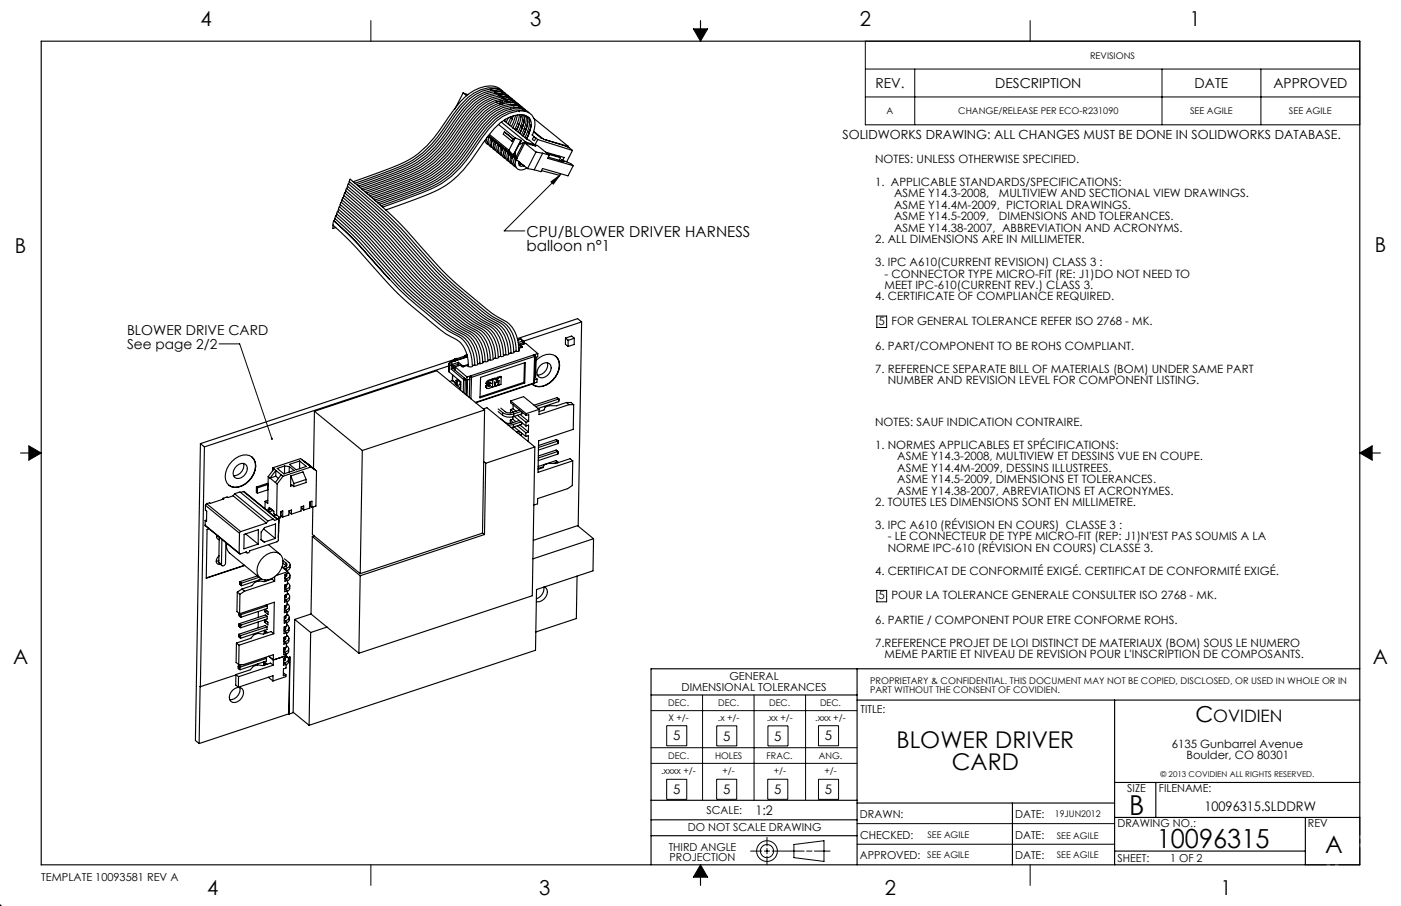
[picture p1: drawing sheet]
<svg xmlns="http://www.w3.org/2000/svg" width="432mm" height="279mm" viewBox="0 0 432 279" stroke-linecap="round" stroke-linejoin="round" font-family="sans-serif">
<g fill="none" stroke="#000" stroke-width=".31">
<path d="M114.3 6.4v6.3M213.7 8.9h4.4l-2.2 3.8zM266.7 12.7h152.4v25.8h-152.4zM317.5 6.4v6.3M266.7 21.3h152.4M266.7 29.9h152.4M281.9 21.3v17.2M358.1 21.3v17.2M388.6 21.3v17.2M169.8 56.1l2.7-2-2 2.7zM172.5 54.1l-17.1 17.1h6.3M270.2 97.5h3.1v3.5h-3.1z"/>
<path d="M67.5 106.1h6.4l9.9 29.2M8.9 137.5l3.8 2.2-3.8 2.2zM419.1 139.7l3.8-2.2v4.4zM270.2 182.1h3.1v3.5h-3.1zM200.7 219.2h63.5M216.5 214.3v32.5M232.4 214.3v32.5M248.3 214.3v32.5M200.7 230.6h63.5M200.7 235.4h63.5M205.5 223.8h6.2v6.2h-6.2zM220.9 223.8h6.2v6.2h-6.2z"/>
<path d="M236.7 223.9h6.2v6.1h-6.2zM252.3 223.8h6.2v6.2h-6.2zM205.5 240.3h6.2v6.2h-6.2zM220.9 240.3h6.2v6.2h-6.2zM236.4 258.3v2.6M236.6 240.3h6.2v6.2h-6.2zM252.3 240.3h6.2v6.2h-6.2zM264.2 254h79.3M0 279.4h.1M0 279.4h.5M0 278.9v.5M.4 279l-.4 .4"/>
<path d="M114.3 266.7v6.4M215.9 266.7l2.2 3.8h-4.4zM231.3 262.5h3.5M235.6 262.5h1.6M236.4 261.6v1.7M236.4 264v2.7M238 262.5h9.8M244.7 260.4l9.3-1.1v6.4l-9.3-1.2zM248.6 262.5h1.7M251 262.5h4.8M264.2 260.4h79.3M317.5 266.7v6.4"/>
<circle cx="236.4" cy="262.5" r="3.2"/>
<circle cx="236.4" cy="262.5" r="2.02"/>
</g>
<g fill="none" stroke="#000" stroke-width=".35">
<path d="M12.7 12.7h406.4v254h-406.4zM215.9 6.4v6.3M142.7 28.7l1.1 .8M142.7 28.7l1.5 .5M142.7 28.7l-2.6 5.1M151.2 27.5a12.7 12.7 0 0 0-8.9 5.5l-3.7 5a33 33 0 0 1-13.3 13.1l-5.8 2.4-9.6 3.4M151.2 27.7l2 .5M151.5 27.4a4.7 4.7 0 0 1 4.2 1.4M152.2 28.3a12.7 12.7 0 0 0-8.8 5.5l-3.7 5a33 33 0 0 1-13.4 13.1l-5.9 2.5-9.5 3.4M152.4 28.6l1.8 .5M152.5 28.3a4.7 4.7 0 0 1 4.3 1.4M153.3 29.2a12.8 12.8 0 0 0-8.9 5.5l-3.7 5a33 33 0 0 1-13.3 13.1l-6.1 2.5-9.4 3.4"/>
<path d="M153.5 29.4l1.8 .6M153.5 29.1a4.6 4.6 0 0 1 4.4 1.5M153.6 27.5a8 8 0 0 0-7.5 1.2 29.6 29.6 0 0 0-8 8.9 33 33 0 0 1-13.3 13.1l-6.2 2.5-9.2 3.3M153.7 38.4l5.1 4.2M154.2 30a12.9 12.9 0 0 0-8.8 5.5l-3.7 5.1a33 33 0 0 1-13.3 13l-5.8 2.4-9.7 3.5M154.3 31.2l-.3 1.1M154.5 31.1l-1.8 .4M154.5 37.7l7.6 6.2M154.5 30.3l1.8 .5M154.6 29.9a4.6 4.6 0 0 1 4.3 1.5M154.7 28l-.7-.7a6.4 6.4 0 0 0-6.2-.2 16.5 16.5 0 0 0-7.9 6.7l-1.6 2.3a41 41 0 0 1-10.9 12.3 101 101 0 0 1-18.5 7.6M154.9 28.5a8 8 0 0 0-7.8 1.1 29.6 29.6 0 0 0-7.9 8.8 33 33 0 0 1-13.4 13.1l-5.8 2.4-9.6 3.5"/>
<path d="M154.9 31.1l-.2 1.1M155.1 31.9l.3-.1a5.3 5.3 0 0 1 5.6 1.3M155.2 30.9a13.7 13.7 0 0 0-8.7 5.5l-3.7 5a33 33 0 0 1-13.3 13.1l-6 2.4-9.6 3.5M155.3 37.1l7 5.7M155.5 31.1l1.8 .5M155.5 31.9a13.4 13.4 0 0 0-8 5.3l-3.7 5.1a33 33 0 0 1-13.3 13.1l-6 2.4-9.6 3.5M155.6 30.8a4.6 4.6 0 0 1 4.3 1.5M155.8 36.8l-.3 .5M156 29.4a8 8 0 0 0-7.8 1 29.6 29.6 0 0 0-8 8.9 33 33 0 0 1-13.3 13.1l-6 2.4-9.5 3.4M156.3 31.2l.1 .3M156.6 36.4l-.6 1.3M157.1 30.2a8 8 0 0 0-7.9 1.1 29.5 29.5 0 0 0-8 8.9 33 33 0 0 1-13.3 13l-6.1 2.6-9.3 3.3"/>
<path d="M157.2 36.1l.7 .6M157.3 32.1l.1 .1M157.4 33.6v.1M157.5 32.6a12.7 12.7 0 0 0-8.9 5.5l-3.7 5a33 33 0 0 1-13.4 13.1l-5.7 2.4-9.9 3.5M157.5 36l-.9 2.2M157.7 32.5a4.8 4.8 0 0 1 4.3 1.4M158.1 31.1a8 8 0 0 0-7.9 1 29.5 29.5 0 0 0-7.9 8.9 33 33 0 0 1-13.3 13.1l-5.9 2.4-9.6 3.5M158.2 35.8l-1.2 2.8M158.4 32.9v.2M158.5 33.5a12.8 12.8 0 0 0-8.9 5.4l-3.7 5.1a33 33 0 0 1-13.3 13.1l-5.9 2.4-9.8 3.5M158.7 33.4a4.9 4.9 0 0 1 4.3 1.4M158.9 35.6l-1.3 3.4"/>
<path d="M159.3 32a5.8 5.8 0 0 0-5.9-.1 18 18 0 0 0-8.4 7.5l-1.7 2.5a33 33 0 0 1-13.3 13l-6 2.5-9.5 3.4M159.5 34.3a12.9 12.9 0 0 0-8.9 5.5l-3.7 5a33 33 0 0 1-13.3 13.1l-5.9 2.4-9.8 3.6M159.5 35.5l-.5 2-1 2.1M159.5 38l.4 .3M159.8 34.2a4.2 4.2 0 0 1 4.2 1.4 4.2 4.2 0 0 1 .7 4.3l-.6 1.7M159.9 38.6l-.7 1.7M159.9 34.1l.1 .4M160.1 35.4l-.2 1.3-1.2 3.2M160.3 32.8a8 8 0 0 0-8 1 29.6 29.6 0 0 0-7.9 8.9 33 33 0 0 1-13.4 13.1l-6 2.5-9.5 3.4M160.5 38.8l.5 .4M160.6 35.4a9.4 9.4 0 0 1-1.5 4.9l.3-.7M160.6 35.9l-.1 .3"/>
<path d="M161.1 35.5a9.7 9.7 0 0 1-1.4 5.2M161.4 33.7a8 8 0 0 0-8 1 29.6 29.6 0 0 0-8 8.9 33 33 0 0 1-13.3 13.1l-5.8 2.3-9.8 3.6M161.5 35.5a8.4 8.4 0 0 1-1.3 5.7M161.6 39.7l.4 .3M161.6 37.2l-.1 .2M161.6 36.8l-.2 1.1-1.2 3.2M161.6 36.5l-.2 1.5-1.2 3.2M162 35.7a8.2 8.2 0 0 1-1.3 5.9M162 34.4a8 8 0 0 0-7.6 1.1 29.6 29.6 0 0 0-8 8.9 33 33 0 0 1-13.3 13.1l-5.9 2.4-9.7 3.6M162.3 35.8a4 4 0 0 1-.1 4.1l-.9 2.1M162.6 37.6l-.1 1.2-1.3 3.2M162.7 37.3l-.2 1.5-1.2 3.1"/>
<path d="M162.9 36.2a8 8 0 0 1-1.1 6.2M163.5 39.9l-1.2 2.8M163.7 38.8l-.1 .3M163.7 38.4l-.2 1.2-1.3 3.2M164.6 36.6l10.5 8.5M106.3 59.5l-.3 .8M106.3 59.5a164.3 164.3 0 0 1 22.3 22.3 151.2 151.2 0 0 0 17.8 16.1l3 1.9a9.3 9.3 0 0 1 5.7 9.1v.6M106.5 58.8a160.7 160.7 0 0 1 22.6 22.4 148.2 148.2 0 0 0 18.1 16.5l3 1.8a9.3 9.3 0 0 1 5.7 9.1v.8M106.5 58.8l-.2 .7M106.8 58.1l-.3 .7M106.8 58.1a193.1 193.1 0 0 1 25.2 25.1 157.5 157.5 0 0 0 14.9 13.3l2 1.6 2.1 1.2a9.3 9.3 0 0 1 5.7 9v.7M107.1 57.4a187.7 187.7 0 0 1 25.4 25.3 180.7 180.7 0 0 0 16.3 14.4l3 1.9a9.3 9.3 0 0 1 5.7 9.1v.8"/>
<path d="M107.1 57.4l-.3 .7M107.4 56.7l-.3 .7M107.4 56.7a182.9 182.9 0 0 1 25.7 25.5 176 176 0 0 0 16.5 14.6l3 1.9a9.3 9.3 0 0 1 5.7 9.1v.6M107.7 56l.2-.8a155.1 155.1 0 0 1 19.3 18 132.7 132.7 0 0 0 22.9 22.2l3.5 2.5a8.5 8.5 0 0 1 4.7 3.7 11.8 11.8 0 0 1 1.6 6.3M107.7 56a141.5 141.5 0 0 1 20 19 144 144 0 0 0 24.5 22.9l1.2 .6a9.3 9.3 0 0 1 5.7 9.1v.8M107.7 56l-.3 .7M149.4 43.3a1.59 1.59 0 0 0 1.3 1.3M150.1 42.4a1.82 1.82 0 0 0 .4 2M150.4 42.2l.3 .2M150.5 41.9v.1M150.6 41.8l8.7 7M150.8 42.3a2.13 2.13 0 0 0 .9 3.2"/>
<path d="M150.8 42.3l.5 .4M150.8 41.5l6.1 4.8M150.9 42l-.1 .3M151.3 42.7l.3 .1M151.3 42.7a1.99 1.99 0 0 0 .3 2.6M151.4 42.5l-.1 .2M151.5 43l.2 .2M151.6 43.2v.6M151.7 43.5h-.1M151.8 43h.1M151.8 43.2a2.13 2.13 0 0 0 .9 3.2M151.8 43.2l.6 .3"/>
<path d="M151.9 42.9l-.1 .2M152.4 43.5l.2 .2M152.4 43.5a1.99 1.99 0 0 0 .2 2.6M152.5 43.3l-.1 .2M152.5 43.9l.3 .2M152.7 44l-.1 .7M152.7 44.3l-.1 .1M152.8 43.9h.1M152.9 44a2.12 2.12 0 0 0 .9 3.2M152.9 44l.5 .4M153 43.7l-.2 .3M153.4 44.4l.2 .1"/>
<path d="M153.4 44.4a1.99 1.99 0 0 0 .2 2.6M153.5 44.2l-.1 .2M153.5 44.7l.3 .2M153.7 44.9v.6M153.8 45.2h-.2M153.9 44.7h.1M153.9 44.9a2.12 2.12 0 0 0 .9 3.2M153.9 44.9l.6 .4M154 44.6l-.1 .2M154.5 45.3l.2 .1M154.5 45.3a1.99 1.99 0 0 0 .2 2.5M154.6 45l-.1 .3"/>
<path d="M154.6 45.5l.3 .3M154.8 45.7l-.1 .7M154.8 46.1h-.1M154.9 45.6h.1M155.1 45.4l-.2 .3M155.4 40.7l2.8 2.2M155.4 40.7l-.3 .7 2.6 2.1M155.4 40.7l2.7 2.1M155.5 46.1l-.6-.4a2.12 2.12 0 0 0 1 3.2M155.5 46.1l.2 .1M155.5 46.1a1.99 1.99 0 0 0 .2 2.6M155.6 45.9l-.1 .2"/>
<path d="M155.6 46.4l.3 .2M155.8 46.5l-.1 .7M155.9 46.9l-.2 .1M156 46.4v.1M156.1 46.3l-.1 .2M156.5 47l-.5-.4a2.12 2.12 0 0 0 .9 3.2M156.5 47l.3 .1M156.5 47a1.99 1.99 0 0 0 .3 2.5M156.7 46.7l-.2 .3M156.7 47.2l.2 .3M156.9 47.4l-.1 .7M156.9 46.3l1.3 1.5"/>
<path d="M156.9 47.8h-.1M157 47.3h.1M157.1 47.1l-.1 .3M157.6 47.8l-.6-.4a2.12 2.12 0 0 0 .9 3.2M157.6 47.8l.2 .2M157.6 47.8a1.99 1.99 0 0 0 .2 2.6M157.7 47.6l-.1 .2M157.7 48.1l.3 .2M157.9 48.2l-.1 .7M157.9 48.6l-.1 .1M158.1 48.2h.1M158.1 42.8l-.4 .7"/>
<path d="M158.1 42.8l.1 .1M158.2 47.8l.2 .2 .1-.6 .3-.3 .2 1.4M158.2 48l-.2 .2M158.2 42.9l-.5 .6M158.6 48.7l-.5-.4a2.12 2.12 0 0 0 .9 3.2M158.6 48.7l.2 .1M158.6 48.7a1.98 1.98 0 0 0 .3 2.5M158.8 48.4l-.2 .3M158.8 48.9l3.8 3.1M158.8 42.6l1.7 .7M158.8 42.6l-1.9 3.7M158.9 49.1v.8"/>
<path d="M159 48.5l.3 .4M159 49.5h-.1M159.1 49h.1M159.1 49.2a2.06 2.06 0 0 0 .3 2.9 2.06 2.06 0 0 0 2.9-.3M159.1 49.2h.1M159.2 48.8l-.1 .4M159.7 49.7l.6 .5-.4 .2M160 50a.88 .88 0 0 0 .2 1.2 .88 .88 0 0 0 1.2-.1M160.3 43.9l-1.9 3.6M160.4 50.2v.2l.6 .3M160.5 43.3l.2 .1-.4 .5-.2 .7 1.2-.6M160.5 43.3l-2.3 4.5"/>
<path d="M160.8 50.7l-.8 .2M161.3 44l-2.3 4.5M161.6 51.2h.1M161.7 44.1l3.5 .9-.9-.5M161.7 44.1l3.5 2.8M161.7 44.1l-2.6 5.1M162.1 43.9l-.8 .1M162.1 43.9l2.2 .6M162.3 42.8l2.5 1.8 .9 .3 3.6 2.9M162.3 42.8a7.5 7.5 0 0 0 1.2-5.8 4 4 0 0 0-5-1.3 13.8 13.8 0 0 0-7.9 6l-1.5 2.1a54.8 54.8 0 0 1-9.2 11.5 26.5 26.5 0 0 1-9.1 5.1l-11.9 4.4M162.6 52l2 .4M162.6 40.5l.5 .4"/>
<path d="M163.9 41.6l1.3 1M164.3 44.5l-.1 .3M164.4 40.7l2.4 1.9 7.7 2.5 1.9 1.3M164.5 40.5l2.7 2.2M164.5 42.2l-.4 .8 .2 .2 .4 .2 .5-.8M165.2 42.6l.5 .4M165.2 46.9l2 .4M165.2 46.9l-2.6 5.1M165.7 43l10.7 3.4M165.7 43l-.8 1.7M166.9 52.6l5.6 1.5 .3-.5M167.2 47.3l2.1 .5"/>
<path d="M167.2 47.3l-2.6 5.1M168.1 43.1l7 2M168.2 46.9l5.7 1.7-.5 .8M168.6 47.3l3.8 1.1M168.9 47.5l3.9 1.1M169 48.5l4.8 1.4-.8-.7M169.3 47.8l-.5 1 7.9 2.3M172.4 48.4l.4 .2M172.4 48.2v.2M172.8 48.6l-.5 .8M173 49.2l2.9 1.2 .8 .7M173 49.2l-.1 .4"/>
<path d="M175.1 45.1l-.1 .3M176.4 46.4l-1.8 3.5M176.7 51.1l-1.6 3.1-7.9-2.2-.5 .9-2.1-.5M102.7 69.5l-.1 1M103.2 67.4l-.3 .7a161.5 161.5 0 0 1 16.7 17.5 151.7 151.7 0 0 0 16.2 14.6l2 1.6 2 1.2a9.3 9.3 0 0 1 5.7 9l.1 .7M103.2 67.4a142.8 142.8 0 0 1 16.3 17 118.9 118.9 0 0 0 15.8 14.5l3.2 2.6 2.1 1.2a9.3 9.3 0 0 1 5.7 9.1v.8M103.5 70.2l-.9 .3M103.5 66.6l-.3 .8M103.5 66.6a133 133 0 0 1 16 16.6 133.6 133.6 0 0 0 17.9 16.5l2 1.5 2 1.2a9.3 9.3 0 0 1 5.7 9.1l.1 .6M103.8 66a147.1 147.1 0 0 1 17.4 18 139.2 139.2 0 0 0 18 16.3l3 1.9a9.3 9.3 0 0 1 5.7 9.1v1M103.8 66l-.3 .6M104.1 65.2l-.3 .8"/>
<path d="M104.1 65.2a130.7 130.7 0 0 1 16.8 17.2l1.8 2.1a141 141 0 0 0 17.3 15.5l3 1.9a9.3 9.3 0 0 1 5.7 9.1v.6M104.3 64.5a128.1 128.1 0 0 1 17 17.3 124 124 0 0 0 18.4 17.1l2 1.6 2.1 1.2a9.3 9.3 0 0 1 5.7 9v.8M104.3 64.5l-.2 .7M104.6 63.8l-.3 .7M104.6 63.8a161.1 161.1 0 0 1 19.9 20.3 159.3 159.3 0 0 0 18.1 16.1l2 1.2a9.3 9.3 0 0 1 5.7 9.1v.6M104.9 63.1a155.9 155.9 0 0 1 20.1 20.5 155.7 155.7 0 0 0 18.3 16.3l2.1 1.2a9.3 9.3 0 0 1 5.7 9.1v.8M104.9 63.1l-.3 .7M105.2 62.4l-.3 .7M105.2 62.4a148.9 148.9 0 0 1 20.3 20.5 153.4 153.4 0 0 0 18.7 16.8l2 1.2a9.3 9.3 0 0 1 5.7 9v.7M105.4 61.7a183.5 183.5 0 0 1 21.7 21.9 161.2 161.2 0 0 0 16.9 15.1l3 1.9a9.3 9.3 0 0 1 5.7 9.1v.8M105.4 61.7l-.2 .7M105.7 60.9l-.3 .8"/>
<path d="M105.7 60.9a175 175 0 0 1 21.9 22.1 157.9 157.9 0 0 0 17.2 15.4l3 1.9a9.3 9.3 0 0 1 5.7 9.1v.6M106 60.3a161.7 161.7 0 0 1 21.3 21.2 150.1 150.1 0 0 0 18.3 16.7l3 1.9a9.3 9.3 0 0 1 5.7 9v.8M106 60.3l-.3 .6M120 86.2a197.4 197.4 0 0 0-17.1-18.1l-.3 1.2a297.5 297.5 0 0 1 18.8 20 169.1 169.1 0 0 0 16.1 13.7l1.7 1a7.8 7.8 0 0 1 5.1 7.2l.1 1.9M179.3 99.3l-17.9 5.9M179.3 99.3l-1.1 63M179.3 99.3l-1.3-1-18.5 6.1M138.4 112.8l-75.4 25M138.4 114.7l3.6 3.1v2.6M138.4 112.1v2.6M138.4 112.1l.1 .1M138.5 112.2l-.1 2.5"/>
<path d="M138.5 112.2l.6 .6M138.6 111.8h.2M138.6 111.8l-.2 .3M138.8 111.8l-.3 .4M138.8 111.8l.6 .6M139.1 113.8l3.8 3.3M139.1 112.8l.5 .1M139.1 112.8v1M139.3 117.3l1.2 1M139.4 112.4l-.3 .4M139.4 112.4l.2 .5M139.5 115.6l-.1 1.8"/>
<path d="M139.5 117.3l-.9 .3M139.5 117.3l1 .9M139.5 115.6v1.7M139.6 113.6l-.5 .2M139.6 113.6l.6 .5M139.6 112.9v.7M140.1 110.6v.2M140.2 111.3l-1.6 .5M140.2 111.3l-1.4 .5M140.2 114.1l3.7 3.1M140.2 113.5l-.6 .1M140.2 113.1l3.7 3.2"/>
<path d="M140.2 113.1v1M140.4 111.2l-.8 .3M140.4 111.2a.65 .65 0 0 0-1.1 .3M140.5 118.3l-.2 .1 .6 .5M140.6 117.3l.4 .3M140.6 117.3l-.1 1.2M140.8 110.6h-.5v.2M140.9 118.9l1 .8M140.9 118.9h.1M141 117.6l-.1 1.3M141.2 112.3l.4 .4M141.2 112.3v.5"/>
<path d="M141.2 112.3l-1.6 .6M141.2 117.1l-.6 .2M141.3 111.7l-.1 .6M141.3 111.7l1.4 1.2M141.3 111.7l-1.9 .7M141.6 117.4l-.6 .2M141.8 117.6v1l-.9 .3M141.9 119.7l-.1 .6M141.9 119.7l.1 .1M141.9 117.7l.1 .8M142 119.1l-.1 .6M142.7 112.9l-.2 .2"/>
<path d="M142.7 112.9l.1 .2M142.9 113.1h-.5l-.6-.5-1.6 .5M142.9 117.1h.5M142.9 117.1l.3-.5 .2 .5M142.9 117.1l-.1 3.9M143.3 109.6v.2M143.4 109.7h.1M143.4 109.7v.1M143.4 117.1l-.1 4.4M143.7 117l-.3 .1M143.9 117.2l-.1 4.7M143.9 116.3v.9"/>
<path d="M144 109.6l-82.2 27.2M144 109.5l-.6 .2M144 109.5h.1M144.1 110l-3.9 1.3M144.1 117.2l-.2 4.8M144.3 112.4l-1.6 .5M144.4 113l-.4-.3-1.1 .4M144.5 112.9h-.2M144.8 117l-.9 .2M144.8 117l-.2 5.6M144.8 116.3l.3-.4 .2 .5M144.8 116.3l.5 .1"/>
<path d="M144.8 116.3v.7M145.3 116.4l-.2 6.6M148.1 116.4l13.8-4.6-.2 6.3-13.8 4.6zM149.7 118.9l.1 .6M149.7 118.9l.2 .3M149.8 119.5l.3 .2M149.9 119.2a.74 .74 0 0 0 .5 .7 .74 .74 0 0 0 .9-.3l.5-.6v.4M150.5 118.3l.2 .5M150.6 118.9l-.3-.2-.6 .2M150.6 118.9l-.7 .3M150.6 118.3l-.6 .2M150.6 118.3l.1 .1"/>
<path d="M150.7 118.8h.2a.3 .3 0 0 1 .2 .3 .3 .3 0 0 1-.3 .3 .3 .3 0 0 1-.2-.5M150.7 118.4v.4M150.9 118.7l-.3 .3M151 117.9l-.3 .2 .3 .2M151 118.3l.2-.4-.6 .4M151 118.3l-.3 .1M151.6 119.2l.2 .2M151.6 116.9v.4M151.6 116.9l.3 .2M151.6 118.2l.2 .1M151.8 117.4a1.24 1.24 0 0 0-2 .9l.2 .2M151.9 117.9l-.1 .5-.2-.1z"/>
<path d="M151.9 117.1v.5a1.18 1.18 0 0 0-1.9 .9M152.5 118.5l.3 .6M152.8 119.1l-.3-1.3v1.4l-.7 .2M152.8 116.8l-.2-.2-1 .3M152.8 116.8l-.9 .3M153.3 116.4l-.3 1M153.3 116.4l.2 .2M153.5 118.5l.2 .3M153.5 116.6l-.4 1.4-.3-1.2M153.7 118.8l.1-1.4-.4 1.5-.6 .2M154.5 116.3l-.3-.2-.9 .3M154.5 116.3l-1 .3"/>
<path d="M154.5 116.3l-.1 2.2-.7 .3M159.8 106.1l1 .9M159.8 106.3l.8 .7M160 108.2v-.4a.6 .6 0 0 1-.3 .7 .6 .6 0 0 1-.8-.2l-.4 .2a.78 .78 0 0 1-1.2 .4l-.4 .1a.77 .77 0 0 1-1.2 .4l-.4 .1a.77 .77 0 0 1-1.2 .4l-.4 .2a.77 .77 0 0 1-1.2 .3l-.4 .2a.78 .78 0 0 1-1.2 .4l-.4 .1a.77 .77 0 0 1-1.1 .4l-.5 .1a.77 .77 0 0 1-1.1 .4l-.5 .2a.77 .77 0 0 1-1.1 .4l-.5 .1a.86 .86 0 0 1-1.3 .3M160.3 104.6h.4M160.3 104.6h.2M160.3 104.6l-.7 .2M160.5 106.4l.5 .5M160.5 106.4l1.5-.5 3.7 3.1M160.5 106.4l-.1 .3M160.5 104.6h.2M160.5 104.6l-.9 .3"/>
<path d="M160.5 104.6l.6 .6M160.6 107l.1 .2M160.6 107h.2M160.6 107l-.7 .2M160.7 104.6l.7 .6M160.8 107l.1 .1M160.8 107.1l-.9 .4M161 106.9l-.2 .2M161 106.9v.2M161.1 105.2l.2 .5M161.1 105.2h.3M161.1 105.2l-1.4 .4"/>
<path d="M161.3 105.7l-1.5 .4M161.3 105.7v.4M161.4 105.2l.1 .3M161.5 117.9l-13.6 4.5M161.5 117.9l.2 .2M161.5 105.5l-.2 .2M161.5 105.5v.6M161.6 111.9l-.1 6M164.4 118.3l-17.8 5.9M164.5 118.1l-.1 .2M164.5 118.1l-18 6M164.6 109.4l.3 .4"/>
<path d="M164.6 109.4l.2 .5M164.6 109.4l-20.7 6.9M164.7 118l-.3 .3M164.7 118l-.2 .1M164.8 109.9l-19.5 6.5M164.8 109.9l-.3 8.2M164.8 116.3l.7 .6M164.8 116.2l-.1 .1M164.9 109.8l-.1 .1M164.9 109.8l-.2 8.2M164.9 116.1l-.1 .1M164.9 116.1h-.2"/>
<path d="M165.1 115.9l-.3 .3M165.1 115.9l-.2 .2M165.1 110.2l-.2 5.9M165.2 111.1a4.7 4.7 0 0 1 6.1-1.2 4.8 4.8 0 0 1-.1 6.4 5.8 5.8 0 0 1-6.2 2.8l-1-.7M165.3 110.2l-.2 5.7M165.5 116.9l-.8 .3M165.5 116.9v1l-.9 .3M165.7 109l-1.1 .4M165.7 109v1l-.8 .3M166.6 112.6a1.93 1.93 0 0 1 3.2 .1 3.1 3.1 0 0 1-3.2 3.8 2.22 2.22 0 0 1 0-3.9zM168.7 111.9a3.1 3.1 0 0 1-3.1 3.7M171.2 109.8a4.2 4.2 0 0 1 .6 5.2 6.4 6.4 0 0 1-6.9 4l-.8-.5"/>
<path d="M174.3 104.3l1.9-.7 .8 .7M174.3 104.3v1.9l.8 .7M174.3 104.3l.8 .6M175.1 104.9v2M177 104.3v1.9l-1.9 .7M177 104.3l-1.9 .6M6.3 139.7h6.4M61.8 136.8l-1.6 91.6 1.2 .9M61.8 136.8l1.2 1M63 137.8l-1.6 91.5M96.9 126.8l-.3 17.7M96.9 126.8l14.8 12.1"/>
<path d="M111.7 138.9l-.7 38M149 126.1l1.1-.4 14.7 12.1M149.3 126.4l-14.7-12.1-37.7 12.5M149.3 126.4l-37.6 12.5M149.3 126.4l-.6 38-37.7 12.5M153.5 126.9l1.4 1.1M153.6 126.1l1.3 1.1M154.3 129.1l1.3 1.1a2.48 2.48 0 0 0 2.2 .3l2.3-.8M154.3 125.9l1.4 1.1a2.49 2.49 0 0 0 2.1 .2l2.3-.7M154.9 128a4 4 0 0 0 3.4 .5M154.9 127.2a4 4 0 0 0 3.4 .4M154.9 127.2v.8"/>
<path d="M157.3 129.5v1.1M157.3 129.5l.9 .8M157.3 126.3v1M157.3 126.3l1 .8M157.4 123.6v.6l4.8 3.9M157.4 123.6l4.8 4M157.4 123.6l4-1.3 4.8 3.9M158 131.8v.5M158.1 129.3l.9 .7M158.1 129.3l-.8 .2M158.1 128.5v.8M158.1 126l1 .8"/>
<path d="M158.1 126l-.8 .3M158.2 124.8l-.1 1.2M158.3 131.7l-.8 .2M158.3 130.9l-1.7 .2M158.3 130.9v.8M158.3 127.6v.9M158.4 131.6l3.7 3M158.5 128.4l3.6 3M159.4 131.3l2.7 2.2M159.5 128.1l2.6 2.1M160 132.9l-.8 .3M160.2 131l2.7 2.2"/>
<path d="M160.3 127.8l2.6 2.2M160.5 133.4l-.8 .2M160.6 130.1l-2.3 .8M160.6 126.9l-2.3 .7M160.8 133.5l-.1 .6-.3 .1M160.8 130.3v.6l-2.5 .8M160.9 127.1v.5l-2.6 .9M162.1 134.6l.7-.3v1.9M162.1 133.5v1.1M162.1 131.4l.8-.3v2.1M162.1 130.2v1.2M162.2 128.1l.8-.2-.1 2.1"/>
<path d="M162.2 127.6v.5M162.9 133.2l-.8 .3M162.9 130l-.8 .2M164.8 137.8l-15.1 5.1M164.8 137.8l-.7 45.9-53.5 17.8M166.2 126.2l-4 1.4M171.4 138.8l-5.5 1.8M171.4 138.8l.5 .4M171.4 138.8l.6 .5M171.5 135.6l-5.5 1.8M171.5 135.6l.5 .4M171.7 122.6l-7.1 2.4"/>
<path d="M171.7 122.6l.5 .5M171.9 139.2v.8M171.9 139.2l-6 2M171.9 139.2l.1 .1M172 136.8l-6.1 2M172 139.3l-.1 .7M172 136v.8M172 136l-6 2M172 136h.1M172.2 123.9l-6.4 2.1M172.2 123.1l-7.1 2.3M172.2 123.1v.8"/>
<path d="M172.2 123.1h.1M174.6 124.1l-3.1 1h-2.2l-1.3 .4-.3 .9-1.6 .5M174.6 124.1l.8 .7M174.6 124.1h1.4l.8 .7M175.4 124.8l-9.3 3.1 .1-1.7M175.4 124.8h1.4M176.8 124.8l-.1 7.6-10.7 3.6-.2 9.7 10.7-3.6M419.1 139.7h6.3M63.3 155.8l10.5 8.6M63.3 155.8v1.5l.4 .3v3.2l-.5-.3M63.7 155.3l-.4 .5M63.7 155.3l10.5 8.6"/>
<path d="M68.7 153.7l.3 .2-4.2 1.3-.2-.2-.9 .3M68.7 153.7v.3M71.5 142.3a4.8 4.8 0 0 1 6.2-1.3 4.8 4.8 0 0 1-.1 6.3 5.8 5.8 0 0 1-6.2 2.8 3.9 3.9 0 0 1-1.4-5.6zM71.9 152.9l-3.2 .8M71.9 152.9l10.2 8.4M72.3 152.3l-.4 .6M72.3 152.3l10.2 8.4M72.3 152.3l1.7-.6 10.2 8.4M73 143.7a1.92 1.92 0 0 1 3.1 .1 3.1 3.1 0 0 1-3.2 3.7 2.22 2.22 0 0 1 .1-3.8zM75 151.6l10.8 8.6M75 151.6l-.8 .3M75 151.6l10.5 8.6"/>
<path d="M75.1 142.9a3.1 3.1 0 0 1-3.1 3.8M77.6 140.9a4.2 4.2 0 0 1 .6 5.2 6.4 6.4 0 0 1-6.9 4l-.8-.5M79 150.2l.4 .3M79 150.2v1.6l.3 .3M79.4 150.5l-.1 1.6M81.7 154.6v2.2M82.5 151.1l-3.2 1M82.5 149.4l-3.1 1.1M82.5 149.4v1.7M82.5 154.3l-.8 .3M82.6 151l-.1 .1M82.6 149.4h-.1"/>
<path d="M82.6 149.1l-3.6 1.1M82.7 147l2.2 1.8M82.7 147l-.2 8.3-.8-.7M83 157.2l-.4-.2v.6M83 157.2v-.7l1.4 1.1v.8l.3 .5M83.6 157l-.6 .2M83.9 157.2v.3l-1 .4M84 144.3l.5 .3M84 144.3v.9M84.3 159l.9-.3 .8 .7M84.5 144.6l.5 .5M84.5 144.6l-1.8 2.4"/>
<path d="M84.9 148.8l.5 .4M85 146.9l.8 .6M85 145.1l2.2 1.8M85 145.1v1.8M85 145.1l-1.8 2.3 1.8-.5M85.4 149.2l-.1 9.6M86 159.4l-.1 1.9M86 159.4l-.2 6.3M86.5 158l.1 1 .5 .5M86.7 146.4l-1.8 2.4M87.1 159.5l.1-2-.7 .2v2l-.5 .1M87.2 146.9l-1.8 2.3"/>
<path d="M87.7 143.7l-2.2 .8 2 1.6 3.1-1-1.4-1.2M87.7 143.7l1.5 .2M87.7 143.7v2.4M89.2 143.9l-.1 1.7M89.2 143.2l3.2-1 2 1.6-3.1 1.1zM89.3 157.5v.6l.5 .5M89.6 149.9l.2-.4 .8 .6M89.6 146.8l3.8-1.3 .9 2.4M89.6 146.8v3.1M89.6 146.8l1 2.3M89.8 158.6v-1.3l-.8 .3v1.2l-1.9 .7M90.1 149.7l-.5 .2"/>
<path d="M90.6 149.1v1M92.4 142.2l-.1 2.3M93 156.2v.6l.6 .5M93.1 141.8l4.5 3.4M93.6 157.3v-1.3l-.8 .3v1.3l-3 1M93.6 142.2l1.8 1.2-.2 .1M94.3 147.9l-3.7 1.2M94.3 147.9v.9l-3.7 1.3M95.3 143.6l1.7 1.2M95.5 155l.1 .1M95.6 155.1v.9l.5 .5M95.8 144l1.8 1.2"/>
<path d="M95.8 144l-8.6 2.9M95.8 144l-3.1-2.6-8.7 2.9M96.1 156.5v-1.9l-.6 .2v1.9l-1.9 .6M96.4 156.4l-.1 8.4 14.7 12.1M97.6 145.2l-.2 10.9-1.3 .4M149.1 142.4l.6 .5M149.7 142.9l-.4 21.9M167.5 143.9l-1.6 .6M171.3 142l-5.4 1.9M171.3 142l.6 .5M171.9 142.5l-1.4 .4M171.9 142.5v.2"/>
<path d="M171.9 142.5h.1M171.9 140l-6 2M176.5 142.1l-.1 7.6-1.5 1-9.2 3.1v1.6l-1.2 .4M176.5 142.1l-.8-.6-4.5 1.4h-2.2l-1.3 .4-.3 .9-1.6 .5M63.2 162l10.6 8.8M63.2 162l10.5 8.6M63.2 160.5v1.5M63.7 160.4l-.5 .1M64.4 163.1l-.6 .2-.2 15 11.8-3.9M66.8 165a1.06 1.06 0 0 0 .8 1.4M67.2 165.4l-.5 .1M67.4 173.4l1 1"/>
<path d="M67.4 173.4l.9 .7M67.5 172.8l-.9 .3M67.5 171.4a1.61 1.61 0 0 0-.3 2.6l.7 .1M67.6 165.7l-.2 7.7M68.4 166.4l-.1 7.7M69.6 167.4l-.1 6.3a.66 .66 0 0 1-.4 .8 .66 .66 0 0 1-.8-.4M69.8 167.5a3.3 3.3 0 0 0 1 3.1l9.4 7.7M73.8 164.4l-.1 6.2M73.9 179.7l.3 .3M73.9 179.7l-.1 .5 .4 .2M73.9 179.4v.3M73.9 179.4l.5 .4"/>
<path d="M74.2 180v.4M74.2 163.9l-.4 .5M74.4 179.8v.8M74.4 179.8l-.2 .2M75.2 164.8l4.4-1.5v4.5l-4.4 1.5zM75.3 174.3l-11.7 3.9M75.7 164.6l3.9 3.2M75.8 170.3l.3 .2M79.3 177.6l-5.4 1.8M79.8 178.9v.3M79.8 179.1l1.6 .3 2.4-.8 .8 .6M79.8 179.1l-1.3 .5-.9 1-3 1"/>
<path d="M79.9 178l-5.5 1.8M80.5 166.4l.9 .8M80.6 178.6l-6.2 2M81.2 163.1l3.6 2.9M81.3 171.7a3.6 3.6 0 0 1 5.4-.3 5.6 5.6 0 0 1-4.6 7.5 2.86 2.86 0 0 1-2.7-4.1l.4-1.1zM81.7 178.9h.1M81.7 178.9l.3 .3M81.9 178.9h-.2M82.1 161.3l-7.9 2.6M82.5 160.7l-.4 .6M82.6 178.8l.2 .1M82.7 168l3.6 2.9"/>
<path d="M84.2 160.1l.4 .4 .9-.3M84.2 160.1l-1.7 .6M84.6 179.2l-9.2 3.1M84.7 177.9l-.1 1.3M84.8 166l.1-4.4-3.4 1.1-1 1.4v2.4l.9 .7M84.8 166l-3.4 1.2M85.5 160.2l.4 .2-.1 6.2-.2 .3-8.6 3a.53 .53 0 0 1-.4 .6 .53 .53 0 0 1-.6-.3l-2 .6-.3-.2M86.9 174.9l1.8 1.4M87.2 173.7l1 .8M87.2 172.9l1 .8M87.7 172.3l1.3 1.1a1.02 1.02 0 0 1 .3 1.2 1.02 1.02 0 0 1-1 .6M87.8 178.3l.8 .7"/>
<path d="M87.8 177.5l.4 .2M88.2 177.7v.1M88.2 177v.7M88.2 174.5l.1 .1M88.2 173.7a.62 .62 0 0 1 .2 .7 .62 .62 0 0 1-.6 .4l-.7 .2M88.2 173.7v.8M88.2 177a.59 .59 0 0 1 .2 .6 .59 .59 0 0 1-.6 .4M88.2 178.5h-.1M88.2 178.5v.2M88.3 175.2l-.7 .3M88.3 175.2v.8M88.6 179.7a1.06 1.06 0 0 1 .7 1.2 1.06 1.06 0 0 1-1.1 .8"/>
<path d="M88.6 179v1.1l-.8 .3v2.1l.8-.3M88.7 176.4a1.06 1.06 0 0 1 .6 1.2 1.06 1.06 0 0 1-1.1 .9M88.7 176.3v.6l-.8 .2-.1 2.1 .8-.2M88.7 176.3l-3.6 1.2M89.4 177.4l-.1 1.1-.7 .6M89.4 174.2v1l-1.1 .8M96.3 165.5l-.4 23.9M96.3 165.5l14.7 12.1M96.8 165.3l-.5 .2M111 177.6l-.4 23.9M148.7 164.3l.6 .5M149.3 164.8l-38.3 12.8"/>
<path d="M177.9 177.7l-.3 13.1-12.5 4.1M182.9 166.1l-4.9-4-13.7 4.5M182.9 166.1l-18.6 6.2M182.9 166.1l-.1 9.9-17.4 5.8-.4 18.7-69.7 23.2M72.9 198.3l-.1 6 .8 .7M72.9 198.3l.8 .7M73.1 182.6l-.1 6 1.3 .9M73.1 182.6l.8 .7M73.6 195.9l.3 .2M73.6 195.9v.5l.3 .2M73.6 192.7v.4l.3 .3M73.6 192.7l.3 .2"/>
<path d="M73.6 195.6v.3M73.6 195.6l.6 .4M73.7 199l-.1 6M73.7 189.4l.3 .3M73.7 189.4v.5l.3 .3M73.7 192.4l-.1 .3M73.7 192.4l.5 .4M73.7 189.2v.2M73.9 196.6l.2 .2M73.9 196.1v.5M73.9 193.4l.3 .2M73.9 183.3l-.1 6 10.7-3.6-.1 9.7"/>
<path d="M73.9 192.9v.5M74 190.2l.3 .2M74 189.7v.5M74.2 180.4l.2 .2M74.2 196l-.1 .8M74.2 196l-.3 .1M74.2 192.8v.8M74.2 192.8l-.3 .1M74.3 189.5v.9M74.3 189.5l-.3 .2M74.6 181.6l.8 .7M74.6 181.6l-1.5 1"/>
<path d="M75.4 182.3l-1.5 1M79.5 195v.3M79.5 195.3l1.7 .3 2.4-.8 .8 .6M79.5 195.3l-1.2 .5-1 1-4.4 1.5M79.6 191.8l-.1 1.8M79.6 188.6v1.8M81.5 195.1l.3 .3M81.5 194.4v.7M81.5 191.2v.7M81.6 194.4l.9 .7M81.6 187.9v.7M81.6 191.1l1 .8v.8l-1.1-.8"/>
<path d="M81.7 187.9l.9 .8v.8l-1-.9M82 186.5l.4 .3M82.2 194.9l-.7 .2M82.2 191.6l-.7 .3M82.3 188.4l-.7 .2M82.3 193.3v.8l-8.2 2.7M82.3 193.3l-.5-.4-8.2 2.7M82.3 193.3l-8.1 2.7M82.4 190.1l-.1 .8-8.1 2.7M82.4 190.1l-.6-.4-8.1 2.7M82.4 190.1l-8.2 2.7M82.4 186.8v.9l-8.1 2.7"/>
<path d="M82.4 186.8l-8.1 2.7M84.4 195.4l-10.7 3.6M87.5 197.8l.8 .6M87.5 196.9l.3 .3M87.6 194.5l.7 .7M87.6 193.7l.3 .2M87.6 191.3l.8 .6M87.6 190.4l.3 .3M87.7 188l.8 .7M87.7 187.2l.3 .3M87.7 184.8l.8 .6M87.7 184l.3 .2"/>
<path d="M87.8 181.6l.8 .6M87.8 199.7v.7M87.8 180.7l.3 .3M87.8 197.2h.1M87.8 196.5v.7M87.9 199.7a.59 .59 0 0 1 .1 .6 .59 .59 0 0 1-.5 .4M87.9 193.9v.1M87.9 193.2v.7M87.9 196.4a.6 .6 0 0 1 .1 .7 .6 .6 0 0 1-.5 .3M87.9 197.9l-.2 .1M87.9 197.9v.2M87.9 190.7h.1"/>
<path d="M87.9 190v.7M88 193.2a.59 .59 0 0 1 .1 .6 .59 .59 0 0 1-.5 .4M88 194.7h-.2M88 194.7v.2M88 187.5h.1M88 186.7v.8M88 190a.59 .59 0 0 1 .1 .6 .59 .59 0 0 1-.5 .4M88 191.4l-.1 .1M88 191.4v.2M88 184.2l.1 .1M88.1 183.5l-.1 .7M88.1 186.7a.59 .59 0 0 1 .1 .6 .59 .59 0 0 1-.5 .4"/>
<path d="M88.1 188.2h-.2M88.1 188.2v.2M88.1 181h.1M88.1 180.3v.7M88.1 183.5a.59 .59 0 0 1 .1 .6 .59 .59 0 0 1-.5 .4M88.1 184.9l-.1 .1M88.1 184.9v.2M88.2 180.2a.6 .6 0 0 1 .1 .7 .6 .6 0 0 1-.5 .3M88.2 181.7l-.2 .1M88.2 181.7v.2M88.3 199.1a1.05 1.05 0 0 1 .7 1.2 1.05 1.05 0 0 1-1.1 .8M88.3 198.4v1.1l-.8 .3-.1 2.1 .8-.3"/>
<path d="M88.3 195.8a1.06 1.06 0 0 1 .7 1.3 1.06 1.06 0 0 1-1.1 .8M88.3 195.2v1.1l-.8 .3v2.1l.8-.3M88.4 192.6a1.06 1.06 0 0 1 .7 1.2 1.06 1.06 0 0 1-1.1 .9M88.4 191.9v1.2l-.8 .2-.1 2.1 .8-.2M88.4 189.4a1.05 1.05 0 0 1 .7 1.2 1.05 1.05 0 0 1-1.1 .8M88.5 188.7l-.1 1.1-.8 .3v2.1l.8-.3M88.5 186.1a1.05 1.05 0 0 1 .7 1.2 1.05 1.05 0 0 1-1.1 .9M88.5 185.4v1.2l-.8 .2v2.2l.8-.3M88.5 182.9a1.06 1.06 0 0 1 .7 1.2 1.06 1.06 0 0 1-1.1 .8M88.6 182.2l-.1 1.1-.8 .3v2.1l.8-.3M89 196.8v1.1l-.7 .6M89.1 193.6l-.1 1.1-.7 .6"/>
<path d="M89.1 190.4v1l-.7 .7M89.2 187.1l-.1 1.1-.7 .6M89.3 183.9l-.1 1-.7 .7M89.3 180.6l-.1 1.1-.6 .7M90.8 191l-.4 28.6 4.9 4.1M90.8 191l5 4.1M95.8 195.1l-.5 28.6M95.9 189.4l-5.1 1.6M95.9 189.4l14.7 12.1M100.8 193.4l-5 1.7M167.6 181.1a3.3 3.3 0 0 1-2.3 3.6M167.8 181a2.26 2.26 0 0 1-.2 3.8 2.34 2.34 0 0 1-2.3 .7"/>
<path d="M71.8 212.8a1.92 1.92 0 0 1 3.1 .1 3.1 3.1 0 0 1-3.2 3.7 2.22 2.22 0 0 1 .1-3.8zM72.7 208.1l-11 3.6M72.7 208v3.3l.8 .6M72.7 208l.8 .7M73.4 205.6l.3 .3M73.4 205.6v.5l.3 .2M73.5 205.3l-.1 .3M73.5 205.3l.5 .4M73.5 208.7v3.2M73.6 205h1.4l9.3-3.1-.1 3.2M73.7 206.3l.3 .2M73.7 205.9v.4"/>
<path d="M73.9 212a3.1 3.1 0 0 1-3.1 3.8M74 205.7l-.3 .2M74 205.7v.8M74.5 205l-1 .3M79.4 204.8v.3M79.4 205l1.6 .3 2.4-.8 .8 .6M79.4 205l-1.3 .5-.9 1-4.5 1.5M81.3 204.8l.3 .3M81.3 204.1v.7M81.4 204.1l.9 .7M81.8 202.7l.3 .3M82 204.6l-.7 .2"/>
<path d="M82.1 203l-8.1 2.7M82.1 203v.8l-8.1 2.7M82.7 208.9l1.4 1.1M84.1 210l.1-1.6-10.7 3.5M84.2 205.1l-10.7 3.6M87.3 207.5l.8 .6M87.4 204.2l.8 .7M87.4 203.4l.3 .2M87.5 201l.7 .6M87.5 200.2l.3 .2M87.7 203.6l.1 .1M87.7 202.9v.7"/>
<path d="M87.8 200.4v.1M87.8 202.9a.59 .59 0 0 1 .1 .6 .59 .59 0 0 1-.5 .4M87.8 204.4h-.2M87.8 204.4v.2M87.9 201.1l-.2 .1M87.9 201.1v.2M88.1 208.1v.6l-4 1.3M88.2 204.9v1.1l-.8 .3-.1 2.1 .8-.3M88.2 202.3a1.05 1.05 0 0 1 .7 1.2 1.05 1.05 0 0 1-1.1 .9M88.2 202.2l-4 1.3-1.4-1.1M88.2 201.6v1.2l-.8 .2v2.1l.8-.2M88.8 202.8l.6-.2-.3 17.6"/>
<path d="M88.9 203.3v1.1l-.7 .6M89 200.1l-.1 1-.7 .7M89.3 202.6l-.3 17.5M90.5 219.7l-1.4 .5M200.7 214.3h63.5M264.2 215.9h154.9M264.2 206.2v60.5M343.5 215.9v50.8M419.1 206.2h-218.4v60.5M89 220.1l-27.6 9.2M89 220.1l.1 .1M200.7 252.8h63.5"/>
<path d="M200.7 257.7h63.5M200.7 246.8h63.5M264.2 247.7h79.3M312 247.7v19M343.5 252.1h75.6M343.5 241.3h75.6M356.2 241.3v10.8M402.3 252.1v14.6M215.9 266.7v6.4M343.5 262.5h58.8"/>
</g>
<path d="M419.1 252.1v14.6" fill="none" stroke="#000" stroke-width=".31" stroke-dasharray="30.5 1.3 1.3 1.3" stroke-dashoffset="25.1"/>
<path d="M402.3 266.7h16.8" fill="none" stroke="#000" stroke-width=".31" stroke-dasharray="30.5 1.3 1.3 1.3" stroke-dashoffset="24"/>
<path d="M213.7 8.9l2.2 3.8v-3.8zM215.9 8.9v3.8l2.2-3.8zM419.1 139.7h3.8v-2.2zM419.1 139.7l3.8 2.2v-2.2zM215.9 266.7v3.8h2.2zM215.9 266.7l-2.2 3.8h2.2zM8.9 139.7v2.2l3.8-2.2zM8.9 137.5v2.2h3.8z" fill-rule="evenodd" fill="#000"/>
<path d="M169.8 56.1l2.7-2-2 2.7zM83.5 135.1l.5-.1 .1 .5-.2 .2-.1-.4 .1 .4-.3-.1z" fill="#000"/>
<path d="M285.8 249.3h20.8v3.8h-20.8z" fill="#fff"/>
<text font-size="8.5" x="348" y="251.4">B</text>
<text font-size="8.1" x="356.5" y="261.6">10096315</text>
<text font-size="7.4" x="408.4" y="263">A</text>
<g font-size="7.1">
<text x="276.3" y="230.5">BLOWER DRIVER</text>
<text x="293.4" y="237.4">CARD</text>
</g>
<text font-size="6.8" x="368.4" y="222.8">C</text>
<g font-size="6.3">
<text x="61.8" y="8">4</text>
<text x="163.4" y="8">3</text>
<text x="265" y="8">2</text>
<text x="366.7" y="8">1</text>
<text x="4.6" y="77.9">B</text>
<text x="423.7" y="77.9">B</text>
<text x="4" y="204.9">A</text>
<text x="423.1" y="204.8">A</text>
<text x="63.9" y="276.1">4</text>
<text x="166.2" y="276.1">3</text>
<text x="272.7" y="276.1">2</text>
<text x="376.3" y="276.1">1</text>
</g>
<text font-size="5.3" x="373.9" y="222.8">OVIDIEN</text>
<g font-size="4.7">
<text x="162.3" y="72.9">CPU/BLOWER DRIVER HARNESS</text>
<text x="162.3" y="77.5">balloon n°1</text>
</g>
<g font-size="4.2">
<text x="269.8" y="27.1">REV.</text>
<text x="306.8" y="27.1">DESCRIPTION</text>
<text x="368.2" y="27.1">DATE</text>
<text x="392.5" y="27.1">APPROVED</text>
<text x="39.1" y="103.4">BLOWER DRIVE CARD</text>
<text x="39.1" y="107.6">See page 2/2</text>
</g>
<g font-size="4.1">
<text x="207.4" y="228.3">5</text>
<text x="222.9" y="228.4">5</text>
<text x="238.7" y="228.4">5</text>
<text x="254.2" y="228.3">5</text>
<text x="207.4" y="244.9">5</text>
<text x="222.8" y="244.8">5</text>
<text x="238.6" y="244.8">5</text>
<text x="254.2" y="244.9">5</text>
<text x="232.9" y="251.3">1:2</text>
<text x="371.2" y="250.1">10096315.SLDDRW</text>
</g>
<text font-size="3.9" x="259.7" y="43">SOLIDWORKS DRAWING: ALL CHANGES MUST BE DONE IN SOLIDWORKS DATABASE.</text>
<g font-size="3.5">
<text x="269.7" y="50.3">NOTES: UNLESS OTHERWISE SPECIFIED.</text>
<text x="269.7" y="57.4">1. APPLICABLE STANDARDS/SPECIFICATIONS:</text>
<text x="275.6" y="64.4">ASME Y14.4M-2009, PICTORIAL DRAWINGS.</text>
<text x="275.6" y="60.9">ASME Y14.3-2008,</text>
<text x="307.9" y="60.9">MULTIVIEW AND SECTIONAL VIEW DRAWINGS.</text>
<text x="275.6" y="71.5">ASME Y14.38-2007, ABBREVIATION AND ACRONYMS.</text>
<text x="275.6" y="67.9">ASME Y14.5-2009,</text>
<text x="307.9" y="67.9">DIMENSIONS AND TOLERANCES.</text>
<text x="269.7" y="75">2. ALL DIMENSIONS ARE IN MILLIMETER.</text>
<text x="269.7" y="82.1">3. IPC A610(CURRENT REVISION) CLASS 3 :</text>
<text x="272.6" y="89.1">MEET IPC-610(CURRENT REV.) CLASS 3.</text>
<text x="272.6" y="85.6">- CONNECTOR TYPE MICRO-FIT (RE: J1)DO NOT NEED TO</text>
<text x="269.7" y="92.6">4. CERTIFICATE OF COMPLIANCE REQUIRED.</text>
<text x="270.8" y="100.2">5</text>
<text x="274.8" y="100.2">FOR GENERAL TOLERANCE REFER ISO 2768 - MK.</text>
<text x="269.7" y="107.8">6. PART/COMPONENT TO BE ROHS COMPLIANT.</text>
<text x="269.7" y="114.9">7. REFERENCE SEPARATE BILL OF MATERIALS (BOM) UNDER SAME PART</text>
<text x="273.6" y="118.4">NUMBER AND REVISION LEVEL FOR COMPONENT LISTING.</text>
<text x="269.7" y="131.4">NOTES: SAUF INDICATION CONTRAIRE.</text>
<text x="269.7" y="138.4">1. NORMES APPLICABLES ET SPÉCIFICATIONS:</text>
<text x="276.5" y="142">ASME Y14.3-2008, MULTIVIEW ET DESSINS VUE EN COUPE.</text>
<text x="276.5" y="145.5">ASME Y14.4M-2009, DESSINS ILLUSTREES.</text>
<text x="276.5" y="149">ASME Y14.5-2009, DIMENSIONS ET TOLERANCES.</text>
<text x="276.5" y="152.5">ASME Y14.38-2007, ABREVIATIONS ET ACRONYMES.</text>
<text x="269.7" y="156.1">2. TOUTES LES DIMENSIONS SONT EN MILLIMETRE.</text>
<text x="269.7" y="163.1">3. IPC A610 (RÉVISION EN COURS) CLASSE 3 :</text>
<text x="273.6" y="166.7">- LE CONNECTEUR DE TYPE MICRO-FIT (REP: J1)N'EST PAS SOUMIS A LA</text>
<text x="273.6" y="170.2">NORME IPC-610 (RÉVISION EN COURS) CLASSE 3.</text>
<text x="269.7" y="177.2">4. CERTIFICAT DE CONFORMITÉ EXIGÉ. CERTIFICAT DE CONFORMITÉ EXIGÉ.</text>
<text x="270.8" y="184.8">5</text>
<text x="274.8" y="184.8">POUR LA TOLERANCE GENERALE CONSULTER ISO 2768 - MK.</text>
<text x="269.7" y="192.4">6. PARTIE / COMPONENT POUR ETRE CONFORME ROHS.</text>
<text x="269.7" y="199.5">7.REFERENCE PROJET DE LOI DISTINCT DE MATERIAUX (BOM) SOUS LE NUMERO</text>
<text x="272.6" y="203">MEME PARTIE ET NIVEAU DE REVISION POUR L'INSCRIPTION DE COMPOSANTS.</text>
<text x="361.1" y="230.5">6135 Gunbarrel Avenue</text>
<text x="365.7" y="234.1">Boulder, CO 80301</text>
</g>
<g font-size="3.4">
<text x="224.8" y="209.6">GENERAL</text>
<text x="210.1" y="213.1">DIMENSIONAL TOLERANCES</text>
<text x="265.2" y="219.7">TITLE:</text>
<text x="347.4" y="244.3">SIZE</text>
<text x="357.2" y="244.3">FILENAME:</text>
<text x="217.7" y="251.2">SCALE:</text>
<text x="212" y="256.3">DO NOT SCALE DRAWING</text>
<text x="265" y="252.4">DRAWN:</text>
<text x="312.9" y="252.4">DATE:</text>
<text x="344.4" y="254.9">DRAWING NO.:</text>
<text x="403.1" y="254.9">REV</text>
<text x="206.1" y="262.4">THIRD ANGLE</text>
<text x="265.1" y="258.7">CHECKED:</text>
<text x="312.9" y="258.7">DATE:</text>
<text x="206.4" y="265.6">PROJECTION</text>
<text x="265" y="264.9">APPROVED:</text>
<text x="312.9" y="264.8">DATE:</text>
<text x="344.4" y="265.9">SHEET:</text>
<text x="360.7" y="265.9">1 OF 2</text>
<text x="12.7" y="271.7">TEMPLATE 10093581 REV A</text>
</g>
<g font-size="2.8">
<text x="336" y="18.1">REVISIONS</text>
<text x="273.3" y="35.3">A</text>
<text x="295.3" y="35.3">CHANGE/RELEASE PER ECO-R231090</text>
<text x="366.8" y="35.3">SEE AGILE</text>
<text x="397.2" y="35.3">SEE AGILE</text>
<text x="268.2" y="210.9">PROPRIETARY &amp; CONFIDENTIAL. THIS DOCUMENT MAY NOT BE COPIED, DISCLOSED, OR USED IN WHOLE OR IN</text>
<text x="268.2" y="213.7">PART WITHOUT THE CONSENT OF COVIDIEN.</text>
<text x="205.9" y="217.8">DEC.</text>
<text x="221.3" y="217.8">DEC.</text>
<text x="237.1" y="217.8">DEC.</text>
<text x="252.7" y="217.8">DEC.</text>
<text x="206" y="222.4">X +/-</text>
<text x="221.3" y="222.4">.x +/-</text>
<text x="236.3" y="222.4">.xx +/-</text>
<text x="251.3" y="222.4">.xxx +/-</text>
<text x="205.9" y="234">DEC.</text>
<text x="220.4" y="233.9">HOLES</text>
<text x="236.3" y="233.9">FRAC.</text>
<text x="252.4" y="233.9">ANG.</text>
<text x="203.8" y="238.7">.xxxx +/-</text>
<text x="222.7" y="238.7">+/-</text>
<text x="238.5" y="238.7">+/-</text>
<text x="254.1" y="238.7">+/-</text>
<text x="325.1" y="252.1">19JUN2012</text>
<text x="285.9" y="258.3">SEE AGILE</text>
<text x="325.7" y="258.6">SEE AGILE</text>
<text x="285.8" y="264.7">SEE AGILE</text>
<text x="325.7" y="264.5">SEE AGILE</text>
</g>
<text font-size="2.5" x="357.7" y="239.6">© 2013 COVIDIEN ALL RIGHTS RESERVED.</text>
</svg>
